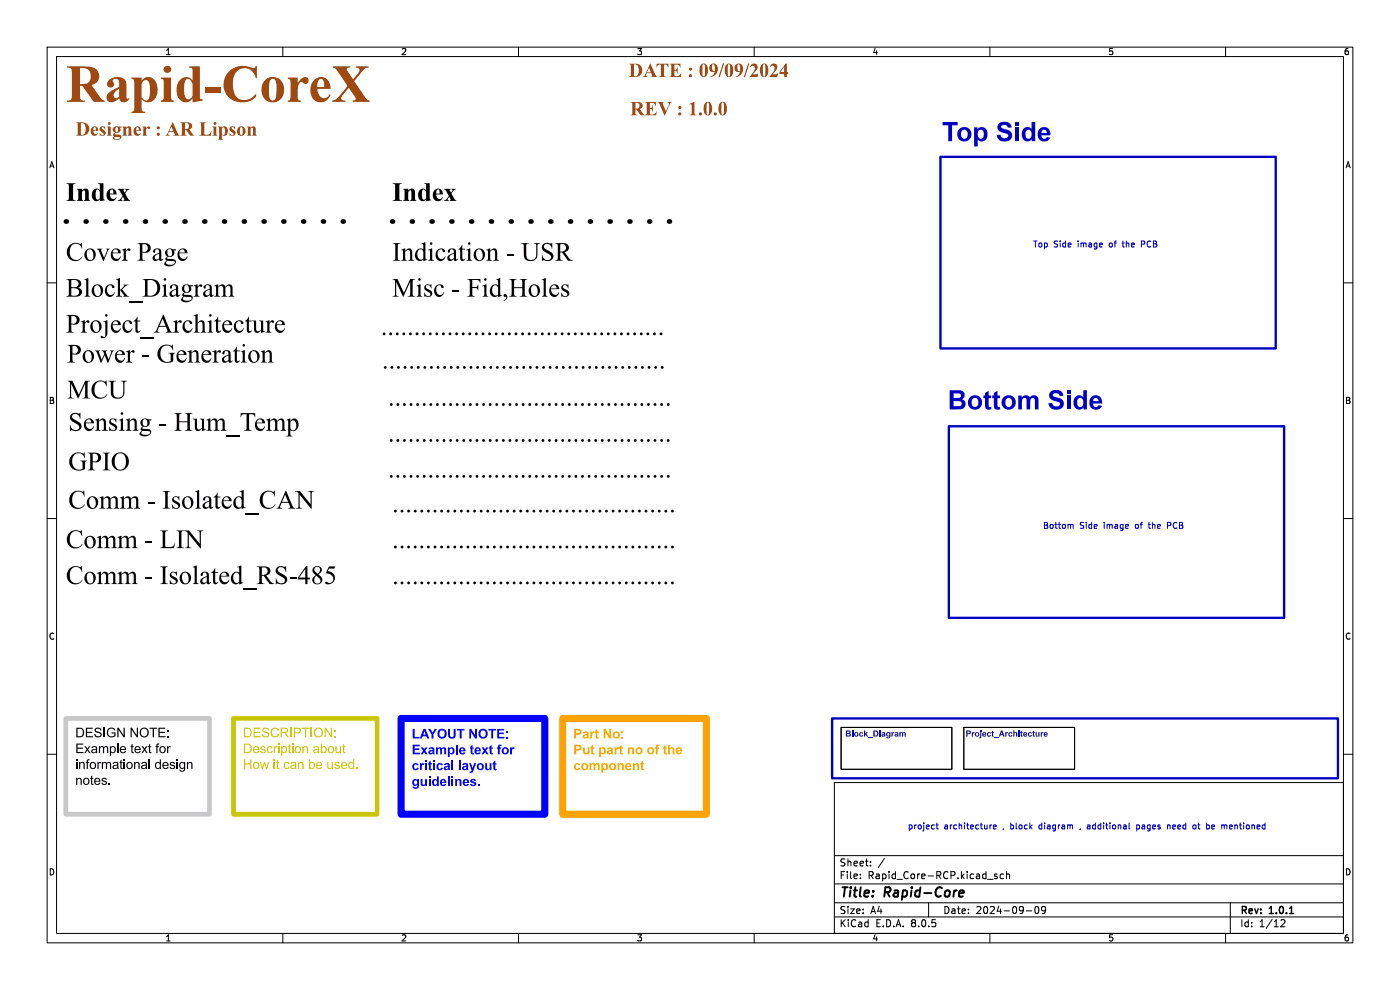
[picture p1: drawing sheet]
<svg xmlns="http://www.w3.org/2000/svg" width="297mm" height="210mm" viewBox="0 0 297 210" stroke-linecap="round" stroke-linejoin="round" font-family="sans-serif">
<g fill="none" stroke="#000" stroke-width=".21">
<path d="M10 10h277v190h-277zM12 12h273v186h-273zM60 10v2M110 10v2M160 10v2M210 10v2M260 10v2M10 60h2M285 60h2M10 110h2M285 110h2M10 160h2"/>
<path d="M178.4 154.3h23.5v8.9h-23.5zM204.5 154.3h23.5v8.9h-23.5zM285 160h2M177 166h108v32h-108zM60 198v2M110 198v2M160 198v2M177 194.5h108M177 191.5h108M177 187.5h108M177 181.5h108M182.5 186.3v.1"/>
<path d="M182.5 185.5v.1M184.7 183.6v.1M184.7 182.8v.1M187.6 182.1l-1.3 2M197 191.5v3M210 198v2M211.5 185.5l-.3-.1-.2 .2v.2l.5 .2v.3h-.5M212.9 185.5l-.4-.1-.3 .3 .1 .6h.6M213.5 185.5l.2-.1 .4 .1 .1 .9M213.5 184.9v1.5M217.7 193.2h1.2M219.7 192.4l.2-.1a.8 .8 0 0 1 .5 .7 .8 .8 0 0 1-.5 .8l-.4-.6z"/>
<path d="M221.8 192.9l-.3 .3h-.3l-.2-.3v-.3l.2-.3 .5 .1 .1 .2a1 1 0 0 1-.4 1.2h-.3M260 198v2M261 191.5v6.5M271.7 195.2l.6-.1 .3 .4-.9 1.1h.9"/>
</g>
<path d="M273.6 193.8h.8" fill="none" stroke="#000" stroke-width=".3"/>
<path d="M203.6 189l.6-.1 .2 .1 .1 .4-1 .1M204.3 190.1l-.6 .1" fill="none" stroke="#000" stroke-width=".4"/>
<g fill="none" stroke="#0000c2" stroke-width=".21">
<path d="M242.1 51.8h.5M242.6 51.1h-.5v1.3M227.2 111.3h.4l.1 .8M247.7 111.5h.5M248.2 110.8h-.5v1.3M198.6 175h.5M198.8 174.6v1.1l.3 .1M210.4 175l-.4 .2M210.7 175.4l.6-.1v-.2l-.4-.1-.2 .2 .1 .6h.5M229.2 175.8l-.1 .2M231.1 175l-.4 .1M231.1 175.4h-.3l-.2 .1 .1 .3h.4"/>
<path d="M239.5 175.7l.2 .1M241.2 175.1h.5M241.2 175v1.3M241.7 175.7l-.5 .1M247.7 175.1h.5v.7M247.7 175v.8M253.3 175l.4 .2v.5l-.4 .1M257.1 175.1v.7M257.7 175.3l-.6 .1M260.1 175l.2 .2v.6"/>
</g>
<path d="M49.5 152.4h30.5v20.3h-30.5z" fill="none" stroke="#c8c607" stroke-width="1"/>
<g fill="#c8c607">
<path d="M51.7 154.4h.7a1.02 1.02 0 0 1 1 1 1.02 1.02 0 0 1-.9 1h-.8v-.2h.7a.79 .79 0 0 0 .7-.8 .79 .79 0 0 0-.7-.8h-.4v1.6h-.3z"/>
<path d="M53.8 154.4h1.4v.2h-1.2v.6h1.2v.3h-1.2v.7h1.3v.2h-1.5z"/>
<path d="M55.8 154.5a.8 .8 0 0 1 1.3 .4l-.3 .1a.47 .47 0 0 0-.4-.4 .47 .47 0 0 0-.5 .4l.1 .1a1.12 1.12 0 0 1 1.1 .8 .84 .84 0 0 1-.8 .5 .84 .84 0 0 1-.8-.7h.3a.52 .52 0 0 0 .5 .5 .52 .52 0 0 0 .5-.5v-.1a1 1 0 0 1-1.1-.9z"/>
<path d="M57.7 154.6a.88 .88 0 0 1 1.5 .3l-.3 .1a.67 .67 0 0 0-.9-.3 .67 .67 0 0 0-.3 .9 .62 .62 0 0 0 .6 .6 .62 .62 0 0 0 .6-.5h.3a.97 .97 0 0 1-1.4 .6 .97 .97 0 0 1-.3-1.5z"/>
<path d="M59.5 154.4h.9a.57 .57 0 0 1 .7 .4 .57 .57 0 0 1-.5 .7l.7 .9h-.3l-.6-.8-.3-.1h-.3v.9h-.3v-1.1h.9a.36 .36 0 0 0 .5-.3 .36 .36 0 0 0-.5-.4h-.6v.7h-.3z"/>
</g>
<path d="M61.7 154.4v2" fill="none" stroke="#c8c607" stroke-width=".27"/>
<g fill="#c8c607">
<path d="M62.3 154.4h.8a.62 .62 0 0 1 .8 .6 .62 .62 0 0 1-.8 .6h-.5v.8h-.3v-1.1h.8a.38 .38 0 0 0 .5-.3 .38 .38 0 0 0-.5-.4h-.5v.7h-.3z"/>
<path d="M64 154.4h1.6v.2h-.6v1.8h-.3v-1.8h-.7z"/>
</g>
<path d="M66.1 154.4v2" fill="none" stroke="#c8c607" stroke-width=".27"/>
<g fill="#c8c607">
<path d="M66.9 154.6a1 1 0 0 1 1.5 .1 1 1 0 0 1-.4 1.5 1 1 0 0 1-1.4-.5v-.3h.3a.74 .74 0 0 0 .9 .8 .74 .74 0 0 0 .4-1.2 .69 .69 0 0 0-.9-.4 .69 .69 0 0 0-.4 .8h-.3z"/>
<path d="M68.8 154.4h.3l1.1 1.6v-1.6h.2v2h-.2l-1.1-1.6v1.6h-.3z"/>
<path d="M70.9 154.9h.3v.3h-.3z"/>
<path d="M70.9 156.1h.3v.3h-.3z"/>
<path d="M51.7 157.7h.7a1.02 1.02 0 0 1 1 1 1.02 1.02 0 0 1-.9 1.1h-.8v-.3h.7a.79 .79 0 0 0 .7-.8 .79 .79 0 0 0-.7-.7h-.4v1.5h-.3z"/>
<path d="M59 157.7h.3v.3h-.3z"/>
<path d="M61.2 157.9l.3-.1v.5h.2v.2h-.2v1h.2v.3a.34 .34 0 0 1-.4-.1 .34 .34 0 0 1-.1-.4v-.8h-.1v-.2h.1z"/>
<path d="M62 157.7h.2v.3h-.2z"/>
<path d="M68 157.7h.3v.8a.71 .71 0 0 1 1.1 .4 .71 .71 0 0 1-.8 .9l-.3-.2v.2h-.3v-.8h.3a.43 .43 0 0 0 .4 .6 .43 .43 0 0 0 .4-.7 .4 .4 0 0 0-.5-.4 .4 .4 0 0 0-.3 .5h-.3z"/>
<path d="M72.8 157.9l.2-.1v.5h.3v.2h-.3v1h.3l-.1 .3a.34 .34 0 0 1-.4-.1 .34 .34 0 0 1 0-.4v-.8h-.2v-.2h.2z"/>
<path d="M51.8 161.1h.2v.8h1.1v-.8h.2v2h-.2v-.9h-1.1v.9h-.2z"/>
<path d="M58.8 161.3l.2-.1v.5h.3v.1h-.3v1l.3 .1-.1 .2a.34 .34 0 0 1-.4 0 .34 .34 0 0 1 0-.4v-.9h-.2v-.1h.2z"/>
<path d="M65.6 161.1h.2v.7a.71 .71 0 0 1 1.1 .5 .71 .71 0 0 1-.8 .8l-.3-.2v.2h-.2v-.7h.2a.43 .43 0 0 0 .4 .5 .43 .43 0 0 0 .4-.6 .4 .4 0 0 0-.5-.5 .4 .4 0 0 0-.3 .6h-.2z"/>
<path d="M74.1 161.8l.4-.2 .4 .2v-.7h.2v2h-.2v-.2a.61 .61 0 0 1-.7 .2 .61 .61 0 0 1-.3-.7h.2a.43 .43 0 0 0 .5 .5 .43 .43 0 0 0 .3-.6 .41 .41 0 0 0-.4-.5 .41 .41 0 0 0-.4 .6h-.2z"/>
</g>
<path d="M14 152.4h30.4v20.3h-30.4z" fill="none" stroke="#c8c8c8" stroke-width="1"/>
<g fill="#000">
<path d="M16.2 157.7h1.4v.3h-1.1v.6h1.1v.2h-1.1v.7h1.2v.3h-1.5zM16.2 154.4h.7a1.02 1.02 0 0 1 1 1 1.02 1.02 0 0 1-1 1h-.7v-.2h.7a.79 .79 0 0 0 .7-.8 .79 .79 0 0 0-.7-.8h-.4v1.6h-.3zM18.2 154.4h1.5v.2h-1.2v.6h1.1v.3h-1.1v.7h1.2v.2h-1.5zM20.2 154.5a.8 .8 0 0 1 1.3 .4l-.2 .1a.47 .47 0 0 0-.5-.4 .47 .47 0 0 0-.5 .4l.1 .1a1.13 1.13 0 0 1 1.2 .8 .84 .84 0 0 1-.9 .5 .84 .84 0 0 1-.7-.7h.2a.52 .52 0 0 0 .6 .5 .52 .52 0 0 0 .5-.5l-.1-.1a1 1 0 0 1-1.1-.9zM22.9 154.6a.93 .93 0 0 1 1.6 .3l-.3 .1a.75 .75 0 0 0-1-.3 .75 .75 0 0 0-.2 1.1l.4 .4 .6-.1 .3-.1v-.4h-.6v-.2h.8v.7a1.09 1.09 0 0 1-1.6 .1 1.09 1.09 0 0 1 0-1.6zM24.9 154.4h.3l1 1.6v-1.6h.3v2h-.3l-1.1-1.6v1.6h-.2zM27.7 154.4h.3l1 1.6v-1.6h.3v2h-.3l-1.1-1.6v1.6h-.2zM27.9 157.9l.2-.1v.5h.3v.2h-.3v1h.3l-.1 .3a.34 .34 0 0 1-.4-.1 .34 .34 0 0 1 0-.4v-.8h-.2v-.2h.2zM29.9 154.6a1 1 0 0 1 1.5 .1 1 1 0 0 1-.3 1.5 1 1 0 0 1-1.4-.5l-.1-.3h.3a.74 .74 0 0 0 1 .8 .74 .74 0 0 0 .3-1.2 .69 .69 0 0 0-.8-.4 .69 .69 0 0 0-.5 .8h-.3zM31.6 157.9l.2-.1v.5h.3v.2h-.3l.1 1h.2l-.1 .3a.34 .34 0 0 1-.3-.1 .34 .34 0 0 1-.1-.4v-.8h-.2v-.2h.2zM31.7 154.4h1.6v.2h-.6v1.8h-.3v-1.8h-.7zM33.2 157.8l.6-.1v.2l-.4 .2v.2h.3v.2h-.3v1.3h-.2v-1.3h-.2v-.2h.2z"/>
<path d="M33.6 154.4h1.5v.2h-1.2v.6h1.1v.3h-1.1v.7h1.2v.2h-1.5zM35.5 154.9h.3v.3h-.3zM35.5 156.1h.3v.3h-.3zM18.5 161.2l.5-.1v.2l-.4 .1v.3h.3v.1h-.3v1.3h-.2v-1.3h-.2v-.1h.2zM19.3 164.7l.3-.2v.5h.2v.2h-.2v1l.2 .1-.1 .2a.34 .34 0 0 1-.3-.1 .34 .34 0 0 1-.1-.3v-.9h-.2v-.2h.2zM25.5 161.3l.3-.1v.5h.2v.1h-.2v1l.2 .1v.2a.34 .34 0 0 1-.4 0 .34 .34 0 0 1-.1-.4v-.9h-.1v-.1h.1zM33 161.8l.5-.2 .4 .2v-.7h.2v2h-.2v-.2a.61 .61 0 0 1-.7 .2 .61 .61 0 0 1-.3-.7h.2a.43 .43 0 0 0 .5 .5 .43 .43 0 0 0 .3-.6 .41 .41 0 0 0-.4-.5 .41 .41 0 0 0-.4 .6h-.2zM37.5 161.1h.2v.3h-.2z"/>
</g>
<path d="M22.1 154.4v2" fill="none" stroke="#000" stroke-width=".27"/>
<path d="M25 157.7v2.1M31.7 161.1v2" fill="none" stroke="#000" stroke-width=".25"/>
<path d="M85.1 152.4h30.5v20.3h-30.5z" fill="none" stroke="#00f" stroke-width="1.5"/>
<g fill="#00f">
<path d="M87.6 154.6h.4v1.7h1v.3h-1.4z"/>
<path d="M89.8 154.6h.5l.8 2h-.5l-.1-.4h-.9l-.1 .4h-.5l.4-.8h.9l-.3-.7-.2 .7h-.4z"/>
<path d="M90.8 154.6h.5l.5 .8 .4-.8h.5l-.7 1.2v.8h-.5v-.8z"/>
<path d="M93.1 154.8a1 1 0 0 1 1.5 .2 1 1 0 0 1-.3 1.5 1 1 0 0 1-1.5-.5v-.4h.4a.6 .6 0 0 0 .7 .7 .6 .6 0 0 0 .4-.9 .56 .56 0 0 0-.6-.5 .56 .56 0 0 0-.5 .7h-.4z"/>
<path d="M95.1 154.6h.4v1.1a.43 .43 0 0 0 .3 .6 .43 .43 0 0 0 .5-.6v-1.1h.4v1.1a.82 .82 0 0 1-.8 1 .82 .82 0 0 1-.8-1z"/>
<path d="M96.9 154.6h1.6v.4h-.6v1.6h-.4v-1.6h-.6z"/>
<path d="M99.6 154.6h.4l.8 1.4v-1.4h.4v2h-.4l-.8-1.3v1.3h-.4z"/>
<path d="M101.8 154.8a1 1 0 0 1 1.5 .2 1 1 0 0 1-.3 1.5 1 1 0 0 1-1.4-.5l-.1-.4h.4a.6 .6 0 0 0 .7 .7 .6 .6 0 0 0 .4-.9 .56 .56 0 0 0-.6-.5 .56 .56 0 0 0-.5 .7h-.4z"/>
<path d="M103.6 154.6h1.6v.4h-.6v1.6h-.4v-1.6h-.6z"/>
<path d="M105.5 154.6h1.5v.4h-1.1v.4h1v.3h-1v.6h1.1v.3h-1.5z"/>
<path d="M107.4 155.2h.4v.4h-.4z"/>
<path d="M107.4 156.3h.4v.3h-.4z"/>
<path d="M87.5 158h1.5v.3h-1v.5h1v.3h-1v.6h1.1v.3h-1.6z"/>
</g>
<path d="M96.9 158v2" fill="none" stroke="#00f" stroke-width=".39"/>
<g fill="#00f">
<path d="M99.9 158.3l.3-.3v.5h.3v.3h-.3v.9h.3v.3h-.2a.41 .41 0 0 1-.4-.1 .41 .41 0 0 1 0-.4v-.7h-.2z"/>
<path d="M103.9 158.3l.4-.3v.5h.2v.3h-.2v.9h.2l.1 .3h-.2a.41 .41 0 0 1-.4-.1 .41 .41 0 0 1-.1-.4v-.7h-.2z"/>
<path d="M105.7 158.1l.7-.1v.2l-.4 .2v.1h.3v.3h-.3v1.2h-.4v-1.2h-.2v-.3h.2z"/>
<path d="M91 161.6l.4-.2v.5h.2v.3h-.2v.8l.2 .1 .1 .3h-.2a.41 .41 0 0 1-.5-.1 .41 .41 0 0 1 0-.5v-.6h-.2z"/>
</g>
<path d="M96 161.3v2.1M97.5 161.3v2.1" fill="none" stroke="#00f" stroke-width=".39"/>
<g fill="#00f">
<path d="M104.7 161.6l.4-.2v.5h.2v.3h-.2v.8l.2 .1 .1 .3h-.2a.41 .41 0 0 1-.5-.1 .41 .41 0 0 1 0-.5v-.6h-.2z"/>
<path d="M91.8 165.4l.5-.2 .4 .2v-.7h.4v2h-.4v-.2a.61 .61 0 0 1-.7 .2 .61 .61 0 0 1-.3-.7h.3a.37 .37 0 0 0 .4 .5 .37 .37 0 0 0 .3-.6 .33 .33 0 0 0-.4-.4 .33 .33 0 0 0-.3 .5h-.3z"/>
</g>
<path d="M95.2 164.7v2" fill="none" stroke="#00f" stroke-width=".39"/>
<path d="M119.4 152.4h30.5v20.3h-30.5z" fill="none" stroke="#ffa305" stroke-width="1.5"/>
<g fill="#ffa305">
<path d="M121.8 154.6h.7a.66 .66 0 0 1 .9 .6 .66 .66 0 0 1-.9 .7h-.3v.7h-.4v-1.1h.9a.32 .32 0 0 0 .2-.4 .32 .32 0 0 0-.5-.1h-.2v.5h-.4z"/>
<path d="M126.4 154.9l.3-.2v.5h.3v.3h-.3l.1 .8 .2 .1v.2l-.2 .1a.41 .41 0 0 1-.4-.2 .41 .41 0 0 1 0-.4v-.6h-.2z"/>
<path d="M128.1 154.6h.4l.8 1.4v-1.4h.4v2h-.5l-.8-1.3v1.3h-.3z"/>
<path d="M121.8 158h.7a.66 .66 0 0 1 .9 .6 .66 .66 0 0 1-.9 .6h-.3v.8h-.4v-1.1h.9a.32 .32 0 0 0 .2-.5 .32 .32 0 0 0-.5-.1h-.2v.6h-.4z"/>
<path d="M123.7 158.5h.4v.7a.35 .35 0 0 0 .1 .5 .35 .35 0 0 0 .4-.1 .35 .35 0 0 0 0-.4v-.7h.4v1.5h-.3v-.2a.52 .52 0 0 1-.7 .2 .52 .52 0 0 1-.3-.5z"/>
<path d="M125.4 158.3l.4-.3v.5h.3v.3h-.3v.9h.3v.3h-.2a.41 .41 0 0 1-.4-.1 .41 .41 0 0 1-.1-.4v-.7h-.2z"/>
<path d="M127.1 158.5h.4v.3a.72 .72 0 0 1 1.1 .3 .72 .72 0 0 1-.6 .9l-.5-.2v.8h-.4v-1.4h.4a.37 .37 0 0 0 .4 .6 .37 .37 0 0 0 .2-.6 .34 .34 0 0 0-.3-.4 .34 .34 0 0 0-.3 .4h-.4z"/>
<path d="M128.9 158.7a.65 .65 0 0 1 .7-.2 .65 .65 0 0 1 .4 .6l.1 .9h-.4v-.2l-.7 .2-.3-.4h.4a.25 .25 0 0 0 .4 .1 .25 .25 0 0 0 0-.4l-.8 .3 .2-.4 .7-.2a.27 .27 0 0 0-.2-.2 .27 .27 0 0 0-.3 .2l-.3-.1z"/>
<path d="M130.4 158.5h.3v.2l.3-.2 .3 .1-.1 .3a.39 .39 0 0 0-.5 .2 .39 .39 0 0 0 .1 .5v.4h-.4z"/>
<path d="M131.5 158.3l.4-.3v.5h.2v.3h-.2v.9h.2l.1 .3h-.2a.41 .41 0 0 1-.4-.1 .41 .41 0 0 1-.1-.4v-.7h-.2z"/>
<path d="M133.2 158.5h.3v.3a.52 .52 0 0 1 .7-.3 .52 .52 0 0 1 .3 .6v.9h-.4v-.7a.33 .33 0 0 0-.3-.5 .33 .33 0 0 0-.2 .5v.7h-.4z"/>
<path d="M135 158.7a.76 .76 0 0 1 1.2 .2 .76 .76 0 0 1-.4 1.1 .76 .76 0 0 1-1-.7h.4a.4 .4 0 0 0 .5 .4 .4 .4 0 0 0 .2-.6 .36 .36 0 0 0-.5-.3 .36 .36 0 0 0-.2 .5h-.4z"/>
<path d="M137.5 158.7a.76 .76 0 0 1 1.2 .2 .76 .76 0 0 1-.4 1.1 .76 .76 0 0 1-1-.7h.4a.4 .4 0 0 0 .5 .4 .4 .4 0 0 0 .2-.6 .36 .36 0 0 0-.5-.3 .36 .36 0 0 0-.2 .5h-.4z"/>
<path d="M139.2 158.1l.7-.1v.2l-.4 .2v.1h.3v.3h-.3v1.2h-.4v-1.2h-.2v-.3h.2z"/>
<path d="M140.8 158.3l.4-.3v.5h.3v.3h-.3v.9h.3v.3h-.2a.41 .41 0 0 1-.4-.1 .41 .41 0 0 1-.1-.4v-.7h-.2z"/>
<path d="M141.7 158h.4v.7a.53 .53 0 0 1 .7-.2 .53 .53 0 0 1 .3 .6v.9h-.4v-.8a.31 .31 0 0 0-.3-.4 .31 .31 0 0 0-.3 .5v.7h-.4z"/>
<path d="M143.5 158.7a.7 .7 0 0 1 .9-.1 .7 .7 0 0 1 .3 .8h-1a.3 .3 0 0 0 .2 .3 .3 .3 0 0 0 .4-.1h.4a.71 .71 0 0 1-.9 .4 .71 .71 0 0 1-.5-.9h1a.29 .29 0 0 0-.3-.3 .29 .29 0 0 0-.3 .3h-.4z"/>
<path d="M136 161.6l.4-.2v.5h.3v.3h-.3v.8l.3 .1v.3h-.2a.41 .41 0 0 1-.4-.1 .41 .41 0 0 1-.1-.5v-.6h-.2z"/>
</g>
<path d="M199.5 33.3h71.1v40.6h-71.1zM201.3 90.4h71.1v40.7h-71.1zM176.5 152.4h107.3v12.7h-107.3z" fill="none" stroke="#0000c2" stroke-width=".5"/>
<path d="M14 47h60.9M83.2 47h60.9" fill="none" stroke="#000" stroke-width="1" stroke-dasharray=".2 4"/>
<text font-size="11.1" fill="#9f480f" x="14" y="24.5">Rapid-CoreX</text>
<g font-size="5.6" fill="#0000c2">
<text x="199.8" y="31.4">Top Side</text>
<text x="201.1" y="88.3">Bottom Side</text>
</g>
<g font-size="5.6">
<text x="14" y="43.3">Index</text>
<text x="83.2" y="43.3">Index</text>
<text x="14" y="56">CoverPage</text>
<text x="83.2" y="56">Indication- USR</text>
<text x="14" y="63.6">Block_Diagram</text>
<text x="83.2" y="63.6">Misc - Fid,Holes</text>
<text x="14" y="71.2">Project_Architecture</text>
<text x="80.8" y="71.7">...........................................</text>
<text x="14.2" y="77.6">Power- Generation</text>
<text x="81" y="78.9">...........................................</text>
<text x="14.2" y="85.2">MCU</text>
<text x="82.3" y="86.7">...........................................</text>
<text x="14.5" y="92.1">Sensing- Hum_Temp</text>
<text x="82.3" y="94.4">...........................................</text>
<text x="14.5" y="100.4">GPIO</text>
<text x="82.3" y="102">...........................................</text>
<text x="14.5" y="108.6">Comm- Isolated_CAN</text>
<text x="83.2" y="109.3">...........................................</text>
<text x="14" y="117">Comm- LIN</text>
<text x="83.2" y="117">...........................................</text>
<text x="14" y="124.6">Comm- Isolated_RS-485</text>
<text x="83.2" y="124.6">...........................................</text>
</g>
<g font-size="4.2" fill="#9f480f">
<text x="133.4" y="17.4">DATE : 09/09/2024</text>
<text x="16" y="29.9">Designer: AR Lipson</text>
<text x="133.7" y="25.5">REV : 1.0.0</text>
</g>
<g font-size="2.8">
<text x="16" y="160.9">Example text for</text>
<text x="16" y="164.3">informational design</text>
<text x="16" y="167.6">notes.</text>
<text x="178" y="190.9">Title:</text>
<text x="187.7" y="190.9">Rapid-Core</text>
</g>
<g font-size="2.8" fill="#c8c607">
<text x="51.5" y="160.9">Description about</text>
<text x="51.5" y="164.3">How it can be used.</text>
</g>
<g font-size="2.8" fill="#00f">
<text x="87.3" y="161.2">Example text for</text>
<text x="87.3" y="164.5">critical layout</text>
<text x="87.3" y="167.9">guidelines.</text>
</g>
<g font-size="2.8" fill="#ffa305">
<text x="121.6" y="157.8">Part No:</text>
<text x="121.6" y="164.5">component</text>
</g>
<g font-size="2.1">
<text x="178" y="184">Sheet:</text>
<text x="178" y="186.7">File:</text>
<text x="184.1" y="186.7">Rapid_Core-RCP.kicad_sch</text>
<text x="178" y="196.9">KiCad</text>
<text x="178" y="194.1">Size:</text>
<text x="184.7" y="194.1">A4</text>
<text x="185.7" y="196.9">E.D.A.</text>
<text x="193.3" y="196.9">8.0.5</text>
<text x="200" y="194.1">Date:</text>
<text x="207" y="194.1">2024-09-09</text>
<text x="263" y="194.3">Rev:</text>
<text x="263" y="196.9">Id:</text>
<text x="267.1" y="196.9">1/12</text>
<text x="269.4" y="194.3">1.0.1</text>
</g>
<g font-size="1.8">
<text x="35" y="11.9">1</text>
<text x="85" y="11.9">2</text>
<text x="135" y="11.9">3</text>
<text x="185" y="11.9">4</text>
<text x="235" y="11.9">5</text>
<text x="285" y="11.9">6</text>
<text x="10.3" y="35.9">A</text>
<text x="285.3" y="35.9">A</text>
<text x="10.3" y="85.9">B</text>
<text x="285.3" y="85.9">B</text>
<text x="10.3" y="135.9">C</text>
<text x="285.3" y="135.9">C</text>
<text x="10.3" y="185.9">D</text>
<text x="285.3" y="185.9">D</text>
<text x="35" y="199.9">1</text>
<text x="85" y="199.9">2</text>
<text x="135" y="199.9">3</text>
<text x="185" y="199.9">4</text>
<text x="235" y="199.9">5</text>
<text x="285" y="199.9">6</text>
</g>
<g font-size="1.8" fill="#0000c2">
<text x="219.1" y="52.7">Top</text>
<text x="223.5" y="52.7">Side</text>
<text x="228.7" y="52.7">image</text>
<text x="235.6" y="52.7">of</text>
<text x="238.6" y="52.7">the</text>
<text x="242.8" y="52.7">PCB</text>
<text x="221.2" y="112.4">Bottom</text>
<text x="229" y="112.4">Side</text>
<text x="234.3" y="112.4">image</text>
<text x="241.1" y="112.4">of</text>
<text x="244.2" y="112.4">the</text>
<text x="248.3" y="112.4">PCB</text>
<text x="192.5" y="176.1">project</text>
<text x="200.3" y="176.1">architecture</text>
<text x="212.9" y="176.1">,</text>
<text x="214.6" y="176.1">block</text>
<text x="220.9" y="176.1">diagram</text>
<text x="231.5" y="176.1">additional</text>
<text x="242.2" y="176.1">pages</text>
<text x="248.9" y="176.1">need</text>
<text x="254.6" y="176.1">ot</text>
<text x="257.6" y="176.1">be</text>
<text x="261" y="176.1">mentioned</text>
</g>
<g font-size="1.8" fill="#000084">
<text x="179.3" y="156.5">Block_Diagram</text>
<text x="204.9" y="156.5">Project_Architecture</text>
</g>
</svg>
